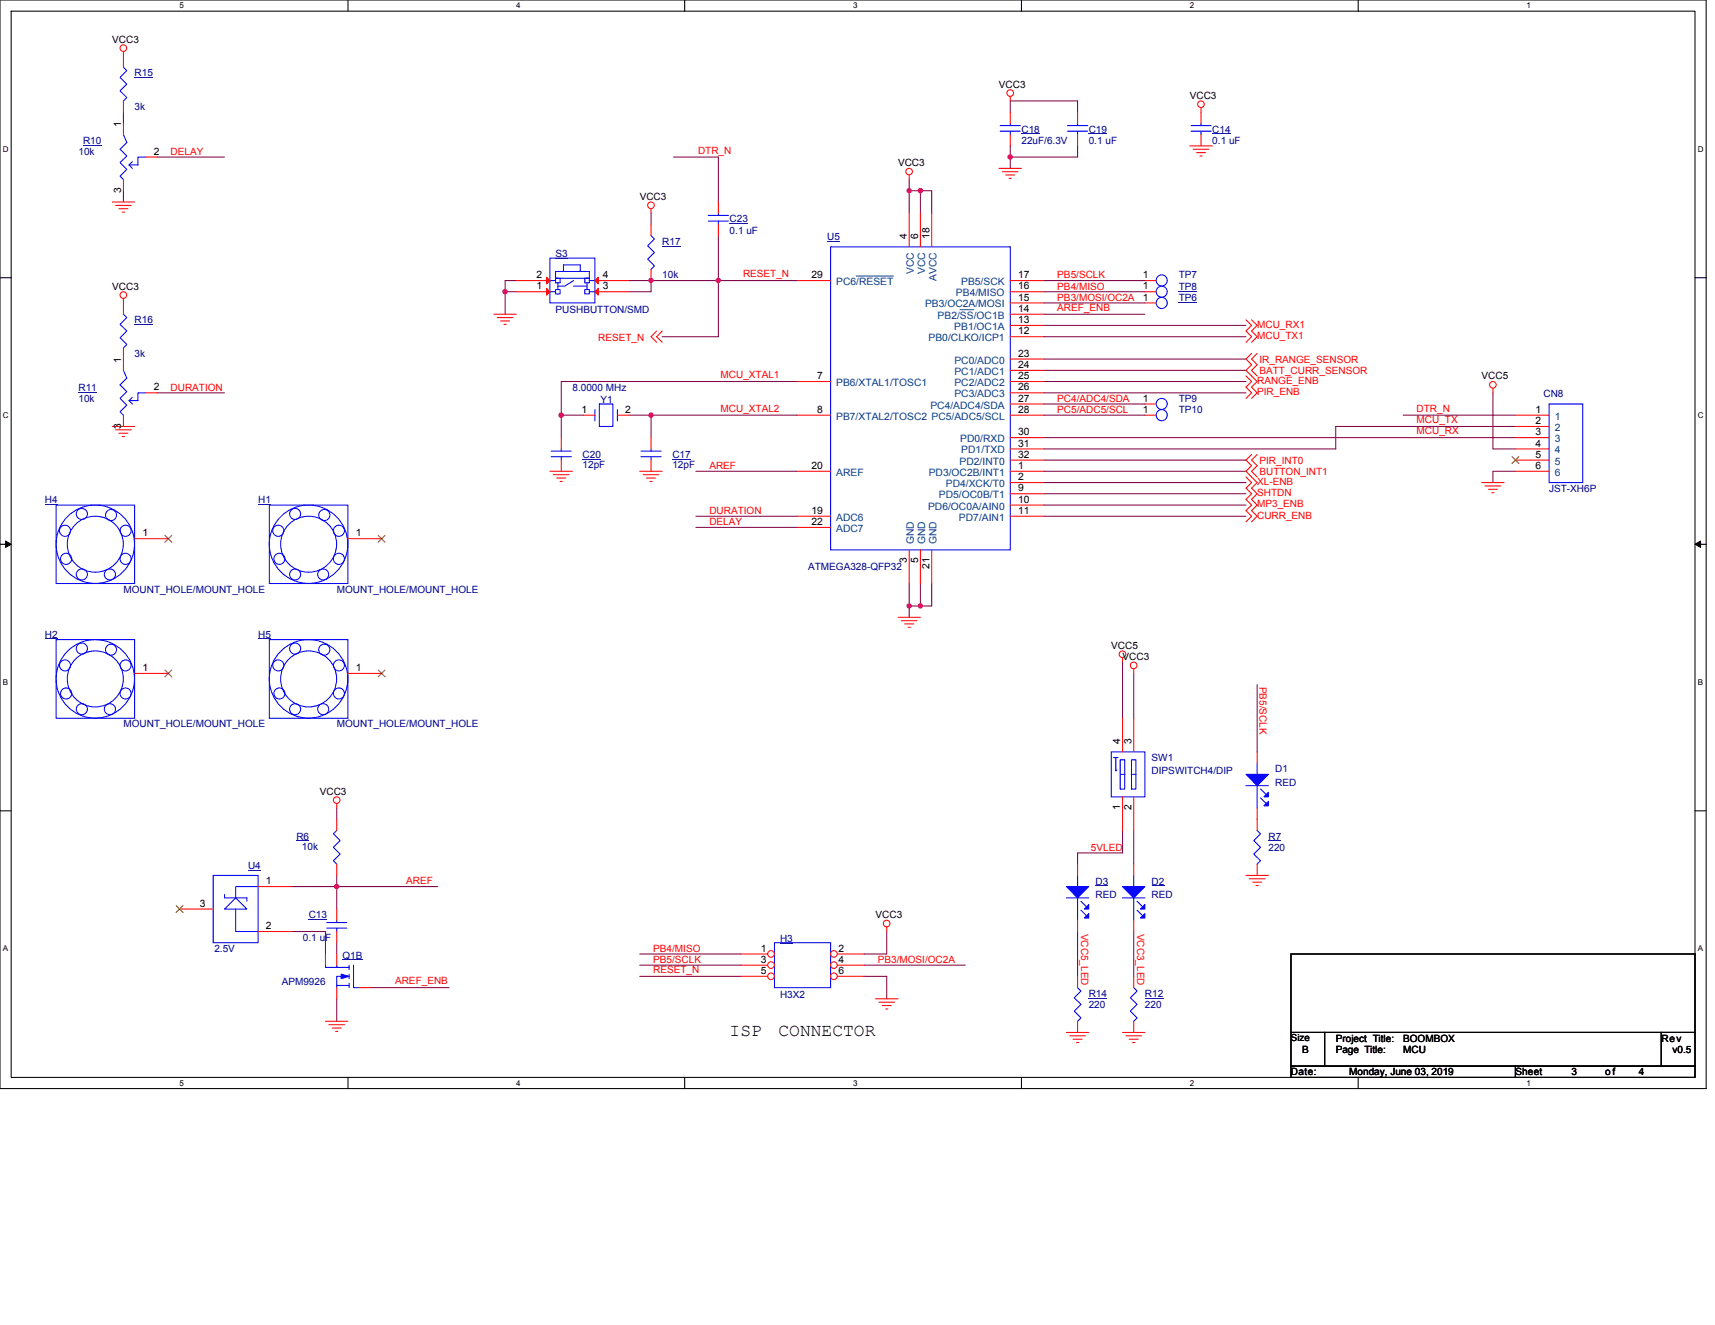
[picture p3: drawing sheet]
<svg xmlns="http://www.w3.org/2000/svg" width="279mm" height="216mm" viewBox="0 0 279 216" stroke-linecap="round" stroke-linejoin="round" font-family="sans-serif">
<path d="M0 0h278v177.4h-278zM1.8 1.8h274.3v173.8h-274.3z" fill="none" stroke="#000" stroke-width=".17"/>
<g fill="#fff">
<path d="M29.3 .2h.7v1.5h-.7z"/>
<path d="M29.3 175.7h.7v1.5h-.7z"/>
</g>
<path d="M56.7 0v1.8M56.7 175.6v1.8" fill="none" stroke="#000" stroke-width=".17"/>
<g fill="#fff">
<path d="M84.1 .2h.7v1.5h-.7z"/>
<path d="M84.1 175.7h.7v1.5h-.7z"/>
</g>
<path d="M111.5 0v1.8M111.5 175.6v1.8" fill="none" stroke="#000" stroke-width=".17"/>
<g fill="#fff">
<path d="M139 .2h.7v1.5h-.7z"/>
<path d="M139 175.7h.7v1.5h-.7z"/>
</g>
<path d="M166.4 0v1.8M166.4 175.6v1.8" fill="none" stroke="#000" stroke-width=".17"/>
<g fill="#fff">
<path d="M193.8 .2h.8v1.5h-.8z"/>
<path d="M193.8 175.7h.8v1.5h-.8z"/>
</g>
<path d="M221.3 0v1.8M221.3 175.6v1.8" fill="none" stroke="#000" stroke-width=".17"/>
<g fill="#fff">
<path d="M248.7 .2h.7v1.5h-.7z"/>
<path d="M248.7 175.7h.7v1.5h-.7z"/>
<path d="M.5 23.5h.9v1.5h-.9z"/>
<path d="M276.6 23.5h1v1.5h-1z"/>
<path d="M.5 67h.9v1.4h-.9z"/>
<path d="M276.6 67h1v1.4h-1z"/>
</g>
<path d="M0 45.3h1.8M276.1 45.3h1.9" fill="none" stroke="#000" stroke-width=".17"/>
<g fill="#fff">
<path d="M.5 110.4h.8v1.5h-.8z"/>
<path d="M276.6 110.4h.9v1.5h-.9z"/>
</g>
<path d="M0 88.7h1.8M276.1 88.7h1.9" fill="none" stroke="#000" stroke-width=".17"/>
<path d="M.9 88.2l.9 .5-.9 .5zM276.1 88.7l1-.5v1z" fill="#000" stroke="#000" stroke-width=".16"/>
<g fill="#fff">
<path d="M.5 153.8h.8v1.5h-.8z"/>
<path d="M276.6 153.8h.9v1.5h-.9z"/>
</g>
<path d="M0 132.1h1.8M276.1 132.1h1.9M210.3 155.4h65.8v12.8h-65.8zM210.3 168.2h5.5v5.5h-5.5zM210.3 173.7h36.6v1.9h-36.6zM215.8 168.2h54.9v5.5h-54.9zM246.9 173.7h29.2v1.9h-29.2zM270.7 168.2h5.4v5.5h-5.4z" fill="none" stroke="#000" stroke-width=".17"/>
<g fill="none" stroke="#800040" stroke-width=".17">
<path d="M20.1 18.3v1.8M175.6 18.3v-1.9h-11v1.9M20.1 31.1v1.8M25.6 25.6h11M106.1 34.7v1.9M109.7 25.6h7.3v7.3M117 38.4v7.3M148.1 29.3v1.8M148.1 31.1v3.6M148.1 31.1h1.8M149.9 31.1v3.6M149.9 31.1h1.9v3.6"/>
<path d="M164.6 23.8v1.8M164.6 25.6v1.8M175.6 23.8v1.8h-11M82.3 47.5v3.7M82.3 47.5h1.8M84.1 45.7h-1.8v1.8M102.4 45.7h3.7M106.1 45.7h10.9M106.1 45.7v1.8h-3.7M117 45.7v9.2h-9.1M117 45.7h12.8M170.1 45.7h16.4"/>
<path d="M170.1 47.5h16.4M170.1 49.4h16.4M170.1 51.2h16.4M170.1 53h32.9M170.1 54.9h32.9M170.1 58.5h32.9M25.6 64h11M91.4 67.6v3.7M91.4 67.6h3.7M102.4 67.6h3.7M106.1 67.6v3.7M106.1 67.6h23.7"/>
<path d="M113.4 76.8h16.4M129.8 62.2h-38.4v5.4M170.1 67.6h16.4M170.1 71.3h76.8M170.1 62.2h32.9M170.1 60.3h32.9M170.1 75h32.9M170.1 76.8h32.9M170.1 78.6h32.9M170.1 64h32.9M170.1 65.8h16.4M228.6 67.6h18.3"/>
<path d="M243.2 64v9.2h3.7M246.9 69.5h-29.3v3.7h-47.5M246.9 76.8h-3.7v1.8M113.4 85.9h16.4M113.4 84.1h16.4M148.1 95.1v3.6M148.1 98.7h1.8M148.1 98.7v1.9M149.9 95.1v3.6M151.8 95.1v3.6h-1.9M170.1 80.5h32.9M170.1 82.3h32.9"/>
<path d="M170.1 84.1h32.9M182.9 107.9v9.1M184.7 109.7v7.3M204.8 111.5v11M54.9 131.7v1.8M182.9 135.3v3.7h-7.3v1.8M184.7 135.3v5.5M47.5 151.8h5.5v3.6M47.5 144.5h7.4v3.6M54.9 142.6v1.9h16.4M54.9 153.6v1.8M104.2 155.4h16.5"/>
<path d="M104.2 157.3h16.5M104.2 159.1h16.5M140.8 157.3h16.5M140.8 159.1h3.7v3.7M144.5 151.8v3.6h-3.7M175.6 151.8v7.3M184.7 151.8v7.3M54.9 162.8v3.6M60.3 160.9h12.9"/>
</g>
<g fill="#f0f" stroke="#f0f" stroke-width=".17">
<circle cx="117" cy="45.7" r=".36"/>
<circle cx="164.6" cy="25.6" r=".36"/>
<circle cx="148.1" cy="31.1" r=".36"/>
<circle cx="149.9" cy="98.7" r=".36"/>
<circle cx="148.1" cy="98.7" r=".35"/>
<circle cx="82.3" cy="47.5" r=".36"/>
<circle cx="106" cy="45.7" r=".36"/>
<circle cx="149.9" cy="31.1" r=".36"/>
<circle cx="106" cy="67.6" r=".36"/>
<circle cx="91.4" cy="67.6" r=".36"/>
<circle cx="54.8" cy="144.4" r=".36"/>
</g>
<g fill="none" stroke="#f00" stroke-width=".17">
<path d="M20.1 16.4v1.9M20.1 8.4v2.6M164.6 15.7v.7M164.6 18.3v1.8M195.7 17.5v.8M18.3 32.9h3.6M18.8 33.5h2.6M19.4 34h1.4M19.9 34.6h.4M106.1 34v.7M148.1 28.5v.8M162.8 27.4h3.6"/>
<path d="M163.3 28h2.6M163.9 28.5h1.4M164.4 29.1h.4M164.6 21.9v1.9M193.8 23.8h3.7M194.4 24.3h2.6M194.9 24.9h1.5M195.5 25.4h.4M20.1 48.6v.8M80.5 51.2h3.6M81 51.8h2.6M81.6 52.3h1.4"/>
<path d="M82.1 52.9h.4M107 53.9l-.9 1 .9 .9M107.9 53.9l-.9 1 .9 .9M186.5 47.5h1.9M186.5 49.4h1.9M203 52.1l.9 .9-.9 .9 .9 1-.9 .9M203.9 52.1l.9 .9-.9 .9 .9 1-.9 .9M203.9 57.6l-.9 .9 .9 .9-.9 .9 1.8 1.9-.9 .9 .9 .9-.9 .9M204.8 57.6l-.9 .9 .9 .9-.9 .9 .9 1M18.3 69.5h3.6M18.8 70h2.6M19.4 70.6h1.4"/>
<path d="M19.9 71.1h.4M89.6 76.8h3.7M90.1 77.3h2.6M90.7 77.9h1.5M91.2 78.4h.4M104.2 76.8h3.7M104.8 77.3h2.5M105.3 77.9h1.5M105.9 78.4h.3M106.1 71.3v1.9M106.1 75v1.8M203 77.7l.9 .9-.9 .9 .9 1-.9 .9 .9 .9-.9 .9 .9 .9-.9 .9"/>
<path d="M203 61.3l.9 .9-.9 .9 .9 .9-.9 .9M203.9 74.1l-.9 .9 .9 .9-.9 .9 1.8 1.8-.9 .9 .9 1-.9 .9 .9 .9-.9 .9 .9 .9-.9 .9M204.8 74.1l-.9 .9 .9 .9-.9 .9 .9 .9M241.4 78.6h3.6M241.9 79.2h2.6M242.5 79.7h1.4M243.2 63.3v.7M246.9 67.6h5.5M246.9 69.5h5.5M246.9 71.3h5.5M246.9 73.2h5.5M246.9 75h5.5"/>
<path d="M246.9 76.8h5.5M21.9 87.8h5.5M56.7 87.8h5.5M243 80.3h.4M56.7 109.7h5.5M146.3 100.6h3.6M146.9 101.1h2.5M147.4 101.7h1.5M147.9 102.2h.4M182.9 107.2v.7M182.9 117v5.5M184.7 109v.7"/>
<path d="M184.7 117v5.5M54.9 130.9v.8M182.9 129.8v5.5M184.7 129.8v5.5M29.3 148.1h5.4M42.1 144.5h5.4M42.1 151.8h5.4M53 155.4v1.9M54.9 155.4v1.9M144.5 151v.8M175.6 159.1v1.8M184.7 140.8v1.8"/>
<path d="M184.7 149.9v1.9M184.7 159.1v1.8M203 142.6h3.7M203.5 143.2h2.6M204.1 143.7h1.4M204.6 144.3h.4M53 166.4h3.7M53.6 167h2.5M54.1 167.5h1.5M54.7 168.1h.3M54.9 160.9v1.9M58.5 160.9h1.8"/>
<path d="M142.6 162.8h3.7M143.2 163.3h2.6M143.7 163.9h1.5M144.3 164.4h.4M173.7 168.2h3.7M174.3 168.8h2.5M174.8 169.3h1.5M175.4 169.9h.3M175.6 166.4v1.8M182.9 168.2h3.6M183.4 168.8h2.6M184 169.3h1.4"/>
<path d="M184.5 169.9h.4M184.7 166.4v1.8"/>
<circle cx="20.1" cy="7.8" r=".54"/>
<circle cx="164.6" cy="15.2" r=".54"/>
<circle cx="195.7" cy="17" r=".54"/>
<circle cx="106.1" cy="33.5" r=".54"/>
<circle cx="148.1" cy="28" r=".54"/>
<circle cx="20.1" cy="48.1" r=".54"/>
<circle cx="243.2" cy="62.7" r=".54"/>
<circle cx="182.9" cy="106.6" r=".54"/>
<circle cx="184.7" cy="108.4" r=".54"/>
<circle cx="54.9" cy="130.4" r=".54"/>
<circle cx="144.4" cy="150.5" r=".54"/>
</g>
<g fill="none" stroke="#00f" stroke-width=".17">
<path d="M20.1 11l.6 .5-1.1 1.1 1.1 1.1-1.1 1.1 1.1 1.1-.6 .5M162.9 21.4h3.3M162.9 20.5h3.3M164.6 20.1v.4M164.6 21.4v.5M89.6 42.1h7.3v7.3h-7.3zM89.6 45.7h.9M90.5 45.3h.7v.8h-.3M90.5 45.3v.4M90.5 45.7v.4h.4M90.5 45.3v-1.1h5.5v1.1M90.5 45.3h5.5"/>
<path d="M90.9 47.2h.3v.7h-.7v-.4M90.9 47.2h-.4v.3h-.9M90.9 46.1v1.1M93.5 45.7l-1.5 .9h-1.1M93.5 46.6h2.1M94.5 44.2v-1h-2.7v1M95.6 46.1v1.1M96 45.3v.4M96 45.3h-.7v.8h.3M96 47.5v.4h-.7v-.7h.7v.3h.9M96 45.7h.9M96 45.7v.4h-.4"/>
<path d="M104.4 74.4h3.3M104.4 73.5h3.3M106.1 73.2v.3M106.1 74.4v.6M252.4 65.8h5.5v12.8h-5.5zM9.1 82.3h12.8v12.8h-12.8zM43.9 82.3h12.8v12.8h-12.8zM43.9 104.2h12.8v12.8h-12.8zM181 122.5h5.5v7.3h-5.5zM181.4 123.4h.7M181.8 123.4v2.2l.1-.1M182.5 123.8h.7v4.8h-.7z"/>
<path d="M182.5 126.2h.7M184.3 123.8h.8v4.8h-.8zM184.3 126.2h.8M34.7 142.6h7.4v11h-7.4zM36.6 145.8v.5h3.6M38.4 146.3l1.8 1.8h-3.6zM38.4 148.1v3.7h3.7M40.2 146.3h.1M40.2 146.3v.6M42.1 144.5h-3.7v1.8M53 157.3v.3h2M54.9 157.3v.3h2"/>
<path d="M56.7 159.1h-1.8v1.8M56.9 158.7v.8M56.9 157.3v.7M57.6 157.3v3.6h.9M182.9 146.3h3.6M184.7 142.6v1.9M184.7 146.3v3.6M185.3 146.9l.9 .9M185.3 148.3l.9 .9M54.9 160.6h2M56.9 160.2v.7M175.6 160.9l.5 .6-1.1 1.1 1.1 1.1-1.1 1.1 1.1 1.1-.5 .5"/>
<path d="M184.7 160.9l.6 .6-1.2 1.1 1.2 1.1-1.2 1.1 1.2 1.1-.6 .5"/>
<circle cx="189.3" cy="49.4" r=".9"/>
<circle cx="189.3" cy="47.5" r=".9"/>
<circle cx="10.6" cy="86.5" r=".9"/>
<circle cx="10.8" cy="91.1" r=".91"/>
<circle cx="13.3" cy="83.7" r=".9"/>
<circle cx="13.3" cy="93.6" r=".9"/>
<circle cx="15.5" cy="88.7" r="6.4"/>
<circle cx="15.5" cy="88.7" r="4.6"/>
<circle cx="17.9" cy="93.6" r=".9"/>
<circle cx="18.1" cy="83.9" r=".9"/>
<circle cx="20.5" cy="86.5" r=".9"/>
<circle cx="20.5" cy="91.1" r=".9"/>
<circle cx="45.3" cy="86.5" r=".91"/>
<circle cx="45.5" cy="91.1" r=".9"/>
<circle cx="48.1" cy="83.7" r=".9"/>
<circle cx="48.1" cy="93.6" r=".9"/>
<circle cx="50.3" cy="88.7" r="6.4"/>
<circle cx="50.3" cy="88.7" r="4.6"/>
<circle cx="52.7" cy="93.6" r=".9"/>
<circle cx="52.8" cy="83.9" r=".91"/>
<circle cx="55.2" cy="91.1" r=".9"/>
<circle cx="55.2" cy="86.5" r=".9"/>
<circle cx="45.3" cy="108.4" r=".9"/>
<circle cx="45.5" cy="113" r=".9"/>
<circle cx="48.1" cy="105.7" r=".9"/>
<circle cx="48.1" cy="115.6" r=".9"/>
<circle cx="50.3" cy="110.6" r="6.4"/>
<circle cx="50.3" cy="110.6" r="4.6"/>
<circle cx="52.7" cy="115.6" r=".9"/>
<circle cx="52.8" cy="105.9" r=".9"/>
<circle cx="55.2" cy="113" r=".9"/>
<circle cx="55.2" cy="108.4" r=".9"/>
</g>
<g fill="none" stroke="#000080" stroke-width=".16">
<path d="M21.9 12.7h3M166.4 21.8h3M192 47.4h3M192 49.3h3M109.5 74.9h3M7.3 82.2h2.1M42.1 82.2h2.1M42.1 104.1h2.1M40.4 141.8h2.1M55.8 156.4h3.2M187.6 144.4h2.1M177.4 162.6h3"/>
<path d="M186.5 162.6h3"/>
</g>
<path d="M246.3 74.4l1.2 1.1M247.4 74.4l-1.1 1.1M26.9 87.2l1.1 1.1M28 87.2l-1.1 1.1M61.6 87.2l1.1 1.1M62.7 87.2l-1.1 1.1M61.6 109.2l1.1 1.1M62.7 109.2l-1.1 1.1M28.7 147.6l1.1 1.1M29.8 147.6l-1.1 1.1" fill="none" stroke="#804000" stroke-width=".16"/>
<g fill="#00f" stroke="#00f" stroke-width=".17">
<path d="M182.9 144.5h3.6l-1.8 1.8z" fill-rule="evenodd"/>
<path d="M186.5 147.4v.7h-.7z" fill-rule="evenodd"/>
<path d="M185.8 149.6l.7-.7v.7z" fill-rule="evenodd"/>
<path d="M55.6 158.7l1.3 .4-1.3 .4z" fill-rule="evenodd"/>
</g>
<path d="M90.5 42.1h2v.1h-2z" fill="#000080"/>
<g fill="#f00" stroke="#f00" stroke-width=".17">
<path d="M89 47l.6 .5-.6 .6z"/>
<path d="M96.9 47.5l.6-.5v1.1z"/>
<path d="M89 45.2l.6 .5-.6 .6z"/>
<path d="M96.9 45.7l.6-.5v1.1z"/>
</g>
<g fill="none" stroke="#f00" stroke-width=".17">
<path d="M175.6 18.3v1.8M195.7 18.3v1.8M106.1 36.6v1.8M117 32.9v1.8M117 36.6v1.8M148.1 34.7v5.5M149.9 34.7v5.5M151.8 34.7v5.5M175.6 21.9v1.9M195.7 21.9v1.9M20.1 56.7v3.6M20.1 49.4v1.8"/>
<path d="M84.1 47.5h5.5M84.1 45.7h5.5M96.9 47.5h5.5M96.9 45.7h5.5M106.1 43.9v1.8M129.8 45.7h5.5M164.6 54.9h5.5M164.6 53h5.5M164.6 51.2h5.5M164.6 49.4h5.5M164.6 47.5h5.5M164.6 45.7h5.5"/>
<path d="M164.6 58.5h5.5M186.5 45.7h1.9M20.1 67.6v1.9M23.8 64h1.8M91.4 71.3v1.9M91.4 75v1.8M95.1 67.6h1.8M100.6 67.6h1.8M129.8 62.2h5.5M129.8 67.6h5.5M129.8 76.8h5.5M164.6 76.8h5.5"/>
<path d="M164.6 78.6h5.5M164.6 60.3h5.5M164.6 62.2h5.5M164.6 64h5.5M164.6 65.8h5.5M164.6 67.6h5.5M164.6 71.3h5.5M164.6 73.2h5.5M164.6 75h5.5M186.5 65.8h1.9M186.5 67.6h1.9M129.8 84.1h5.5"/>
<path d="M129.8 85.9h5.5M148.1 89.6v5.5M149.9 89.6v5.5M151.8 89.6v5.5M164.6 80.5h5.5M164.6 82.3h5.5M164.6 84.1h5.5M21.9 109.7h5.5M54.9 133.5v1.8M204.8 122.5v1.9M204.8 131.7v3.6M54.9 148.1v1.8"/>
<path d="M54.9 151.8v1.8M54.9 140.8v1.8M175.6 140.8v1.8M175.6 149.9v1.9M204.8 140.8v1.8"/>
</g>
<g fill="none" stroke="#00f" stroke-width=".17">
<path d="M106.1 38.4l.5 .5-1.1 1.1 1.1 1.1-1.1 1.1 1.1 1.1-.5 .6M115.4 36h3.3M115.4 35.1h3.3M117 34.7v.4M117 36v.6M173.9 21.4h3.3M173.9 20.5h3.3M175.6 20.1v.4M175.6 21.4v.5M194 21.4h3.3M194 20.5h3.3M195.7 20.1v.4"/>
<path d="M195.7 21.4v.5M20.1 51.2l.6 .6-1.1 1.1 1.1 1-1.1 1.1 1.1 1.1-.6 .6M135.3 40.2h29.3v49.4h-29.3zM20.1 60.3l.6 1.3-1.1 1.1 1.1 1.1-1.1 1.1 1.1 1.1-1.1 1.1 .5 .5M21 65.3l.6 .5M21.6 64.7l-.6 .6M23.8 64h-1.3v1.3h-1.5M89.8 74.4h3.3M89.8 73.5h3.3M91.4 73.2v.3M91.4 74.4v.6M96.9 66.7v1.9"/>
<path d="M97.6 65.8h2.2v3.7h-2.2zM100.6 66.7v1.9M9.1 104.2h12.8v12.8h-12.8zM54.9 135.3l-.6 .6 1.1 1.1-1.1 1.1 1.1 1.1-1.1 1.1 .6 .5M203 128h3.7M204.8 135.3l.6 .6-1.1 1.1 1.1 1.1-1.1 1.1 1.1 1.1-.6 .5M204.8 124.4v1.8M204.8 128v3.7M205.4 128.6l.9 .9M205.4 130l.9 .9M53.2 151.2h3.3M53.2 150.3h3.3"/>
<path d="M54.9 149.9v.4M54.9 151.2v.6M126.2 153.6h9.1v7.3h-9.1zM173.7 146.3h3.7M175.6 142.6v1.9M175.6 146.3v3.6M176.1 146.9l.9 .9M176.1 148.3l.9 .9"/>
<circle cx="189.3" cy="45.7" r=".9"/>
<circle cx="189.3" cy="67.6" r=".9"/>
<circle cx="189.3" cy="65.8" r=".9"/>
<circle cx="10.6" cy="108.4" r=".9"/>
<circle cx="10.8" cy="113" r=".9"/>
<circle cx="13.3" cy="105.7" r=".91"/>
<circle cx="13.3" cy="115.6" r=".9"/>
<circle cx="15.5" cy="110.6" r="6.4"/>
<circle cx="15.5" cy="110.6" r="4.6"/>
<circle cx="17.9" cy="115.6" r=".9"/>
<circle cx="18.1" cy="105.9" r=".9"/>
<circle cx="20.5" cy="113" r=".9"/>
<circle cx="20.5" cy="108.4" r=".9"/>
</g>
<g fill="none" stroke="#000080" stroke-width=".16">
<path d="M118.9 36.4h3M134.8 39.4h2.1M177.4 21.8h3M197.5 21.8h3M21.9 52.9h3M107.9 40.1h3M12.8 63.9h3M94.9 74.9h3M7.3 104.1h2.1M48.3 137h2.1M206.7 137h2M50.3 149.8h3"/>
<path d="M127.1 153.7h2.1M178.5 144.4h2.1"/>
</g>
<g fill="#00f" stroke="#00f" stroke-width=".17">
<path d="M203 126.2h3.7l-1.9 1.8z" fill-rule="evenodd"/>
<path d="M206.7 129.1v.7h-.8z" fill-rule="evenodd"/>
<path d="M205.9 131.3l.8-.7v.7z" fill-rule="evenodd"/>
<path d="M173.7 144.5h3.7l-1.8 1.8z" fill-rule="evenodd"/>
<path d="M177.4 147.4v.7h-.7z" fill-rule="evenodd"/>
<path d="M176.7 149.6l.7-.7v.7z" fill-rule="evenodd"/>
</g>
<path d="M139.5 45h6M156.4 50.5h2.2" fill="none" stroke="#004080" stroke-width=".16"/>
<path d="M26.9 109.2l1.1 1.1M28 109.2l-1.1 1.1" fill="none" stroke="#804000" stroke-width=".16"/>
<circle cx="125.6" cy="155.4" r=".54" fill="#fff" stroke="#f00" stroke-width=".17"/>
<path d="M120.7 155.4h4.4" fill="none" stroke="#f00" stroke-width=".17"/>
<circle cx="135.9" cy="155.4" r=".54" fill="#fff" stroke="#f00" stroke-width=".17"/>
<path d="M136.4 155.4h4.4" fill="none" stroke="#f00" stroke-width=".17"/>
<circle cx="125.6" cy="157.3" r=".54" fill="#fff" stroke="#f00" stroke-width=".17"/>
<path d="M120.7 157.3h4.4" fill="none" stroke="#f00" stroke-width=".17"/>
<circle cx="135.9" cy="157.3" r=".54" fill="#fff" stroke="#f00" stroke-width=".17"/>
<path d="M136.4 157.3h4.4" fill="none" stroke="#f00" stroke-width=".17"/>
<circle cx="125.6" cy="159.1" r=".54" fill="#fff" stroke="#f00" stroke-width=".17"/>
<path d="M120.7 159.1h4.4" fill="none" stroke="#f00" stroke-width=".17"/>
<circle cx="135.9" cy="159.1" r=".54" fill="#fff" stroke="#f00" stroke-width=".17"/>
<path d="M20.1 20.1v1.8M20.1 29.3v1.8M23.8 25.6h1.8M136.4 159.1h4.4" fill="none" stroke="#f00" stroke-width=".17"/>
<path d="M20.1 21.9l.6 1.3-1.1 1.1 1.1 1.1-1.1 1.1 1.1 1.1-1.1 1.1 .5 .6M21 26.9l.6 .5M21.6 26.3l-.6 .6M23.8 25.6h-1.3v1.3h-1.5" fill="none" stroke="#00f" stroke-width=".17"/>
<path d="M13.5 23.6h3" fill="none" stroke="#000080" stroke-width=".16"/>
<g fill="#f0f" stroke="#f0f" stroke-width=".17">
<circle cx="117" cy="45.7" r=".36"/>
<circle cx="164.6" cy="25.6" r=".36"/>
<circle cx="148.1" cy="31.1" r=".36"/>
<circle cx="149.9" cy="98.7" r=".36"/>
<circle cx="148.1" cy="98.7" r=".35"/>
<circle cx="82.3" cy="47.5" r=".36"/>
<circle cx="106" cy="45.7" r=".36"/>
<circle cx="149.9" cy="31.1" r=".36"/>
<circle cx="106" cy="67.6" r=".36"/>
<circle cx="91.4" cy="67.6" r=".36"/>
<circle cx="54.8" cy="144.4" r=".36"/>
</g>
<g font-size="2.9">
<text x="118.9" y="168.7">ISP</text>
<text x="126.8" y="168.7">CONNECTOR</text>
</g>
<g font-size="1.7">
<text x="19.7" y="20.7" transform="rotate(-90 19.7 20.7)">1</text>
<text x="25" y="25.2">2</text>
<text x="19.7" y="31.5" transform="rotate(-90 19.7 31.5)">3</text>
<text x="147.7" y="38.9" transform="rotate(-90 147.7 38.9)">4</text>
<text x="149.6" y="38.9" transform="rotate(-90 149.6 38.9)">6</text>
<text x="151.4" y="38.9" transform="rotate(-90 151.4 38.9)">18</text>
<text x="87.4" y="47.2">1</text>
<text x="87.4" y="45.3">2</text>
<text x="98.2" y="47.2">3</text>
<text x="98.2" y="45.3">4</text>
<text x="132.2" y="45.3">29</text>
<text x="165.9" y="45.3">17</text>
<text x="165.9" y="47.2">16</text>
<text x="186.2" y="47.2">1</text>
<text x="186.2" y="45.3">1</text>
<text x="165.9" y="52.6">13</text>
<text x="165.9" y="49">15</text>
<text x="165.9" y="50.8">14</text>
<text x="186.2" y="49">1</text>
<text x="19.7" y="59.1" transform="rotate(-90 19.7 59.1)">1</text>
<text x="165.9" y="54.5">12</text>
<text x="165.9" y="58.1">23</text>
<text x="165.9" y="60">24</text>
<text x="25" y="63.6">2</text>
<text x="133.1" y="61.8">7</text>
<text x="165.9" y="61.8">25</text>
<text x="165.9" y="63.6">26</text>
<text x="165.9" y="65.4">27</text>
<text x="186.2" y="65.4">1</text>
<text x="19.7" y="69.8" transform="rotate(-90 19.7 69.8)">3</text>
<text x="94.7" y="67.3">1</text>
<text x="101.9" y="67.3">2</text>
<text x="133.1" y="67.3">8</text>
<text x="165.9" y="70.9">30</text>
<text x="165.9" y="67.3">28</text>
<text x="186.2" y="67.3">1</text>
<text x="250.2" y="67.3">1</text>
<text x="250.2" y="69.1">2</text>
<text x="250.2" y="70.9">3</text>
<text x="132.2" y="76.4">20</text>
<text x="165.9" y="76.4">1</text>
<text x="165.9" y="74.6">32</text>
<text x="165.9" y="72.8">31</text>
<text x="250.2" y="72.8">4</text>
<text x="250.2" y="74.6">5</text>
<text x="250.2" y="76.4">6</text>
<text x="132.2" y="83.7">19</text>
<text x="165.9" y="78.3">2</text>
<text x="165.9" y="81.9">10</text>
<text x="165.9" y="83.7">11</text>
<text x="165.9" y="80.1">9</text>
<text x="23.2" y="87.4">1</text>
<text x="58" y="87.4">1</text>
<text x="132.2" y="85.6">22</text>
<text x="147.7" y="91.8" transform="rotate(-90 147.7 91.8)">3</text>
<text x="149.6" y="91.8" transform="rotate(-90 149.6 91.8)">5</text>
<text x="151.4" y="92.7" transform="rotate(-90 151.4 92.7)">21</text>
<text x="23.2" y="109.3">1</text>
<text x="58" y="109.3">1</text>
<text x="182.5" y="121.2" transform="rotate(-90 182.5 121.2)">4</text>
<text x="184.3" y="121.2" transform="rotate(-90 184.3 121.2)">3</text>
<text x="182.5" y="132" transform="rotate(-90 182.5 132)">1</text>
<text x="184.3" y="132" transform="rotate(-90 184.3 132)">2</text>
<text x="32.5" y="147.7">3</text>
<text x="43.3" y="144.1">1</text>
<text x="43.3" y="151.4">2</text>
<text x="124" y="155.1">1</text>
<text x="136.6" y="155.1">2</text>
<text x="124" y="156.9">3</text>
<text x="124" y="158.7">5</text>
<text x="136.6" y="156.9">4</text>
<text x="136.6" y="158.7">6</text>
</g>
<g font-size="1.7" fill="#004080">
<text x="136.2" y="46.5">PC6/RESET</text>
<text x="148.9" y="44.7" transform="rotate(-90 148.9 44.7)">VCC</text>
<text x="150.7" y="44.7" transform="rotate(-90 150.7 44.7)">VCC</text>
<text x="152.5" y="45.8" transform="rotate(-90 152.5 45.8)">AVCC</text>
<text x="156.6" y="46.5">PB5/SCK</text>
<text x="150.7" y="50.1">PB3/OC2A/MOSI</text>
<text x="152.8" y="51.9">PB2/SS/OC1B</text>
<text x="155.5" y="53.8">PB1/OC1A</text>
<text x="155.7" y="48.3">PB4/MISO</text>
<text x="151.3" y="55.6">PB0/CLKO/ICP1</text>
<text x="155.5" y="59.2">PC0/ADC0</text>
<text x="136.2" y="62.9">PB6/XTAL1/TOSC1</text>
<text x="155.5" y="61.1">PC1/ADC1</text>
<text x="155.5" y="62.9">PC2/ADC2</text>
<text x="155.5" y="64.7">PC3/ADC3</text>
<text x="136.2" y="68.4">PB7/XTAL2/TOSC2 PC5/ADC5/SCL</text>
<text x="151.6" y="66.6">PC4/ADC4/SDA</text>
<text x="253.3" y="68.4">1</text>
<text x="253.3" y="70.2">2</text>
<text x="136.2" y="77.5">AREF</text>
<text x="151.3" y="77.5">PD3/OC2B/INT1</text>
<text x="156.3" y="75.7">PD2/INT0</text>
<text x="156.4" y="72.1">PD0/RXD</text>
<text x="156.6" y="73.9">PD1/TXD</text>
<text x="253.3" y="72.1">3</text>
<text x="253.3" y="73.9">4</text>
<text x="253.3" y="75.7">5</text>
<text x="253.3" y="77.5">6</text>
<text x="151.2" y="83">PD6/OC0A/AIN0</text>
<text x="153" y="81.2">PD5/OC0B/T1</text>
<text x="154.1" y="79.4">PD4/XCK/T0</text>
<text x="136.2" y="84.9">ADC6</text>
<text x="136.2" y="86.7">ADC7</text>
<text x="148.9" y="88.7" transform="rotate(-90 148.9 88.7)">GND</text>
<text x="150.7" y="88.7" transform="rotate(-90 150.7 88.7)">GND</text>
<text x="152.5" y="88.7" transform="rotate(-90 152.5 88.7)">GND</text>
<text x="156.2" y="84.9">PD7/AIN1</text>
</g>
<g font-size="1.6">
<text x="18.3" y="7">VCC3</text>
<text x="162.8" y="14.3">VCC3</text>
<text x="193.8" y="16.1">VCC3</text>
<text x="146.3" y="27.1">VCC3</text>
<text x="104.2" y="32.6">VCC3</text>
<text x="18.3" y="47.2">VCC3</text>
<text x="241.4" y="61.8">VCC5</text>
<text x="181" y="105.7">VCC5</text>
<text x="182.9" y="107.5">VCC3</text>
<text x="52.1" y="129.5">VCC3</text>
<text x="142.6" y="149.6">VCC3</text>
<text x="210.3" y="169.7">Size</text>
<text x="212.1" y="171.6">B</text>
<text x="217.6" y="169.7">Project Title:</text>
<text x="217.6" y="171.6">Page Title:</text>
<text x="228.6" y="171.6">MCU</text>
<text x="228.6" y="169.7">BOOMBOX</text>
<text x="270.7" y="169.7">Rev</text>
<text x="272.5" y="171.6">v0.5</text>
<text x="210.3" y="175.2">Date:</text>
<text x="219.8" y="175.2">Monday, June 03, 2019</text>
<text x="246.9" y="175.2">Sheet</text>
<text x="256" y="175.2">3</text>
<text x="261.5" y="175.2">of</text>
<text x="267" y="175.2">4</text>
</g>
<g font-size="1.6" fill="#000080">
<text x="21.9" y="12.4">R15</text>
<text x="21.9" y="17.9">3k</text>
<text x="13.5" y="23.4">R10</text>
<text x="166.4" y="21.6">C18</text>
<text x="166.4" y="23.4">22uF/6.3V</text>
<text x="177.4" y="21.6">C19</text>
<text x="177.4" y="23.4">0.1 uF</text>
<text x="197.5" y="21.6">C14</text>
<text x="197.5" y="23.4">0.1 uF</text>
<text x="12.8" y="25.3">10k</text>
<text x="90.5" y="41.9">S3</text>
<text x="107.9" y="39.9">R17</text>
<text x="118.9" y="36.2">C23</text>
<text x="118.9" y="38.1">0.1 uF</text>
<text x="134.8" y="39.1">U5</text>
<text x="107.9" y="45.4">10k</text>
<text x="192" y="47.2">TP8</text>
<text x="192" y="45.4">TP7</text>
<text x="21.9" y="52.7">R16</text>
<text x="90.5" y="51">PUSHBUTTON/SMD</text>
<text x="192" y="49">TP6</text>
<text x="21.9" y="58.2">3k</text>
<text x="12.8" y="63.6">R11</text>
<text x="12.8" y="65.5">10k</text>
<text x="93.3" y="63.6">8.0000 MHz</text>
<text x="97.8" y="65.7">Y1</text>
<text x="192" y="65.5">TP9</text>
<text x="251.5" y="64.7">CN8</text>
<text x="192" y="67.3">TP10</text>
<text x="94.9" y="74.6">C20</text>
<text x="94.9" y="76.3">12pF</text>
<text x="109.5" y="74.6">C17</text>
<text x="109.5" y="76.3">12pF</text>
<text x="7.3" y="81.9">H4</text>
<text x="42.1" y="81.9">H1</text>
<text x="252.4" y="80.1">JST-XH6P</text>
<text x="131.7" y="92.9">ATMEGA328-QFP32</text>
<text x="20.1" y="96.6">MOUNT_HOLE/MOUNT_HOLE</text>
<text x="54.9" y="96.6">MOUNT_HOLE/MOUNT_HOLE</text>
<text x="7.3" y="103.9">H2</text>
<text x="42.1" y="103.9">H5</text>
<text x="20.1" y="118.5">MOUNT_HOLE/MOUNT_HOLE</text>
<text x="54.9" y="118.5">MOUNT_HOLE/MOUNT_HOLE</text>
<text x="187.6" y="124">SW1</text>
<text x="207.8" y="125.8">D1</text>
<text x="187.6" y="126.2">DIPSWITCH4/DIP</text>
<text x="207.8" y="128">RED</text>
<text x="48.3" y="136.8">R6</text>
<text x="206.7" y="136.8">R7</text>
<text x="40.4" y="141.6">U4</text>
<text x="49.2" y="138.5">10k</text>
<text x="206.7" y="138.6">220</text>
<text x="50.3" y="149.6">C13</text>
<text x="178.5" y="144.1">D3</text>
<text x="178.5" y="146.3">RED</text>
<text x="187.6" y="144.1">D2</text>
<text x="187.6" y="146.3">RED</text>
<text x="34.9" y="155.1">2.5V</text>
<text x="49.4" y="153.3">0.1 uF</text>
<text x="127.1" y="153.4">H3</text>
<text x="45.9" y="160.6">APM9926</text>
<text x="55.8" y="156.2">Q1B</text>
<text x="127.1" y="162.6">H3X2</text>
<text x="177.4" y="162.4">R14</text>
<text x="177.4" y="164.2">220</text>
<text x="186.5" y="162.4">R12</text>
<text x="186.5" y="164.2">220</text>
</g>
<g font-size="1.6" fill="#f00">
<text x="27.8" y="25.2">DELAY</text>
<text x="113.7" y="25">DTR_N</text>
<text x="121.1" y="45.1">RESET_N</text>
<text x="172.3" y="45.4">PB5/SCLK</text>
<text x="172.3" y="47.2">PB4/MISO</text>
<text x="172.3" y="50.6">AREF_ENB</text>
<text x="172.3" y="49">PB3/MOSI/OC2A</text>
<text x="204.8" y="53.4">MCU_RX1</text>
<text x="97.5" y="55.6">RESET_N</text>
<text x="204.8" y="55.2">MCU_TX1</text>
<text x="205.2" y="59.1">IR_RANGE_SENSOR</text>
<text x="27.8" y="63.6">DURATION</text>
<text x="117.4" y="61.6">MCU_XTAL1</text>
<text x="172.3" y="65.5">PC4/ADC4/SDA</text>
<text x="204.8" y="64.4">PIR_ENB</text>
<text x="204.8" y="62.5">RANGE_ENB</text>
<text x="205.2" y="60.9">BATT_CURR_SENSOR</text>
<text x="117.4" y="67.1">MCU_XTAL2</text>
<text x="172.3" y="67.3">PC5/ADC5/SCL</text>
<text x="230.8" y="70.7">MCU_RX</text>
<text x="230.8" y="68.9">MCU_TX</text>
<text x="230.8" y="67.1">DTR_N</text>
<text x="115.6" y="76.4">AREF</text>
<text x="205.2" y="75.5">PIR_INT0</text>
<text x="205.2" y="77.4">BUTTON_INT1</text>
<text x="115.6" y="83.8">DURATION</text>
<text x="204.8" y="79">XL-ENB</text>
<text x="204.8" y="80.8">SHTDN</text>
<text x="204.8" y="82.7">MP3_ENB</text>
<text x="115.6" y="85.6">DELAY</text>
<text x="204.8" y="84.5">CURR_ENB</text>
<text x="205.2" y="111.9" transform="rotate(90 205.2 111.9)">PB5/SCLK</text>
<text x="177.7" y="138.6">5VLED</text>
<text x="66.2" y="144.1">AREF</text>
<text x="106.4" y="155.1">PB4/MISO</text>
<text x="176.1" y="152.1" transform="rotate(90 176.1 152.1)">VCC5_LED</text>
<text x="185.3" y="152.1" transform="rotate(90 185.3 152.1)">VCC3_LED</text>
<text x="64.4" y="160.4">AREF_ENB</text>
<text x="106.4" y="156.9">PB5/SCLK</text>
<text x="106.4" y="158.5">RESET_N</text>
<text x="143" y="156.9">PB3/MOSI/OC2A</text>
</g>
<g font-size="1.3">
<text x="29.3" y="1.4">5</text>
<text x="84.1" y="1.4">4</text>
<text x="139" y="1.4">3</text>
<text x="193.8" y="1.4">2</text>
<text x="248.7" y="1.4">1</text>
<text x=".5" y="24.7">D</text>
<text x="276.6" y="24.7">D</text>
<text x=".5" y="68.2">C</text>
<text x="276.6" y="68.2">C</text>
<text x=".5" y="111.6">B</text>
<text x="276.6" y="111.6">B</text>
<text x=".5" y="155">A</text>
<text x="276.6" y="155">A</text>
<text x="29.3" y="176.9">5</text>
<text x="84.1" y="176.9">4</text>
<text x="139" y="176.9">3</text>
<text x="193.8" y="176.9">2</text>
<text x="248.7" y="176.9">1</text>
</g>
</svg>
